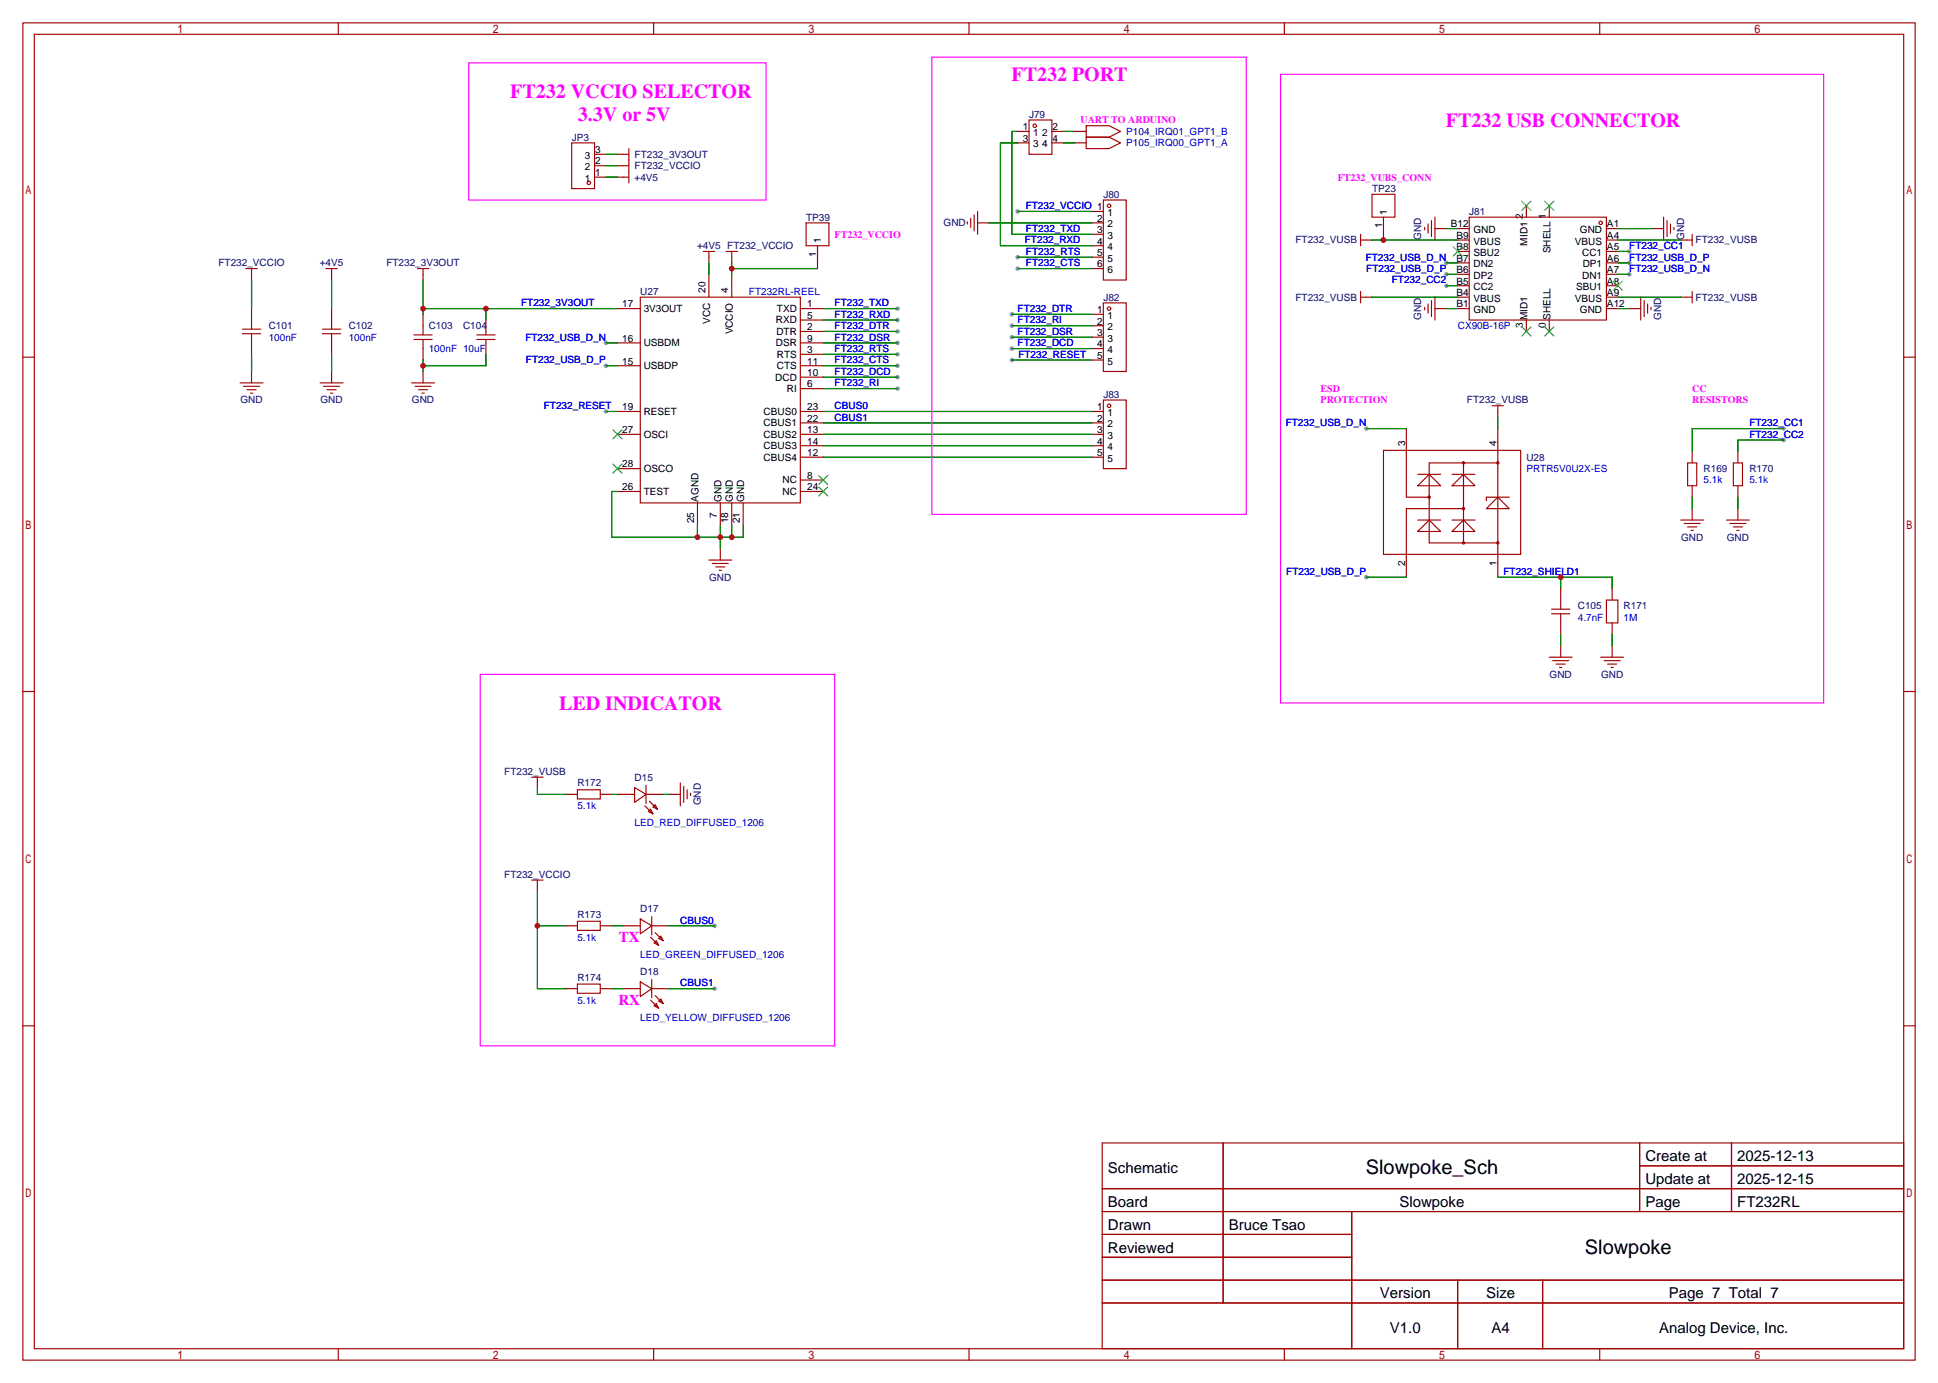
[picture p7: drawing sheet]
<svg xmlns="http://www.w3.org/2000/svg" width="431mm" height="307mm" viewBox="0 0 431 307" stroke-linecap="round" stroke-linejoin="round" font-family="sans-serif">
<g fill="#999">
<circle cx="361.9" cy="55.9" r=".51"/>
<circle cx="361.9" cy="58.4" r=".51"/>
<circle cx="361.9" cy="61" r=".51"/>
<circle cx="321.3" cy="61" r=".51"/>
<circle cx="321.3" cy="58.4" r=".51"/>
<circle cx="321.3" cy="63.5" r=".51"/>
<circle cx="303.5" cy="128.3" r=".51"/>
<circle cx="303.5" cy="95.3" r=".51"/>
<circle cx="396.2" cy="95.2" r=".51"/>
<circle cx="396.2" cy="97.8" r=".51"/>
<circle cx="134.6" cy="81.3" r=".51"/>
<circle cx="134.6" cy="76.2" r=".51"/>
<circle cx="199.4" cy="68.6" r=".51"/>
<circle cx="199.4" cy="71.1" r=".51"/>
<circle cx="199.4" cy="73.7" r=".51"/>
<circle cx="199.4" cy="76.2" r=".51"/>
<circle cx="199.4" cy="78.7" r=".51"/>
<circle cx="199.4" cy="81.3" r=".51"/>
<circle cx="199.4" cy="83.8" r=".51"/>
<circle cx="199.4" cy="86.4" r=".51"/>
<circle cx="226.1" cy="47" r=".51"/>
<circle cx="226.1" cy="57.2" r=".51"/>
<circle cx="226.1" cy="59.7" r=".51"/>
<circle cx="224.8" cy="69.9" r=".51"/>
<circle cx="134.6" cy="91.4" r=".51"/>
<circle cx="224.8" cy="72.4" r=".51"/>
<circle cx="224.8" cy="74.9" r=".51"/>
<circle cx="224.8" cy="77.5" r=".51"/>
<circle cx="224.8" cy="80" r=".51"/>
<circle cx="158.7" cy="205.7" r=".51"/>
<circle cx="158.7" cy="219.7" r=".51"/>
</g>
<g fill="none" stroke="#a10000" stroke-width=".25">
<path d="M5.1 5.1h420.3v297.2h-420.3zM7.6 7.6h415.3v292.1h-415.3zM75.1 5.1v2.5M145.2 5.1v2.5M215.3 5.1v2.5M285.3 5.1v2.5M355.4 5.1v2.5M127 31.8h5.1v10.1h-5.1zM132.1 39.4h2.5M132.1 36.8h2.5M132.1 34.3h2.5M137.2 39.4h2.5"/>
<path d="M137.2 36.8h2.5M137.2 34.3h2.5M139.7 33v7.6M226.1 29.2h2.5M226.1 31.8h2.5M228.6 26.7h5.1v7.6h-5.1zM233.7 29.2h2.5M233.7 31.8h2.5M238.8 29.2h2.5M238.8 31.8h2.5M241.3 27.9h5.1l2.5 1.3-2.5 1.3h-5.1zM241.3 30.5h5.1l2.5 1.3-2.5 1.2h-5.1z"/>
<path d="M54.6 59.7h2.5M55.9 59.7v2.5M72.4 59.7h2.5M73.7 59.7v2.5M92.7 59.7h2.5M94 59.7v2.5M156.2 55.9h2.5M157.5 55.9v2.5M161.3 55.9h2.5M162.6 55.9v2.5M179.1 49.5h5v5.1h-5zM181.6 54.6v5.1"/>
<path d="M214.9 49.3v.5M215.6 48.5v2M216.4 47.8v3.5M217.2 49.5h2.5M217.2 47v5.1M242.6 47h2.5M242.6 49.5h2.5M242.6 52.1h2.5M242.6 54.6h2.5M242.6 57.2h2.5M242.6 59.7h2.5M245.1 44.4h5.1v17.8h-5.1z"/>
<path d="M302.3 53.3h2.5M302.3 52.1v2.5M304.8 43.2h5.1v5.1h-5.1zM307.3 48.3v5M316.5 50.5v.6M317.2 49.8v2M318 49v3.6M318.8 50.8h2.5M318.8 48.3v5M323.8 50.8h2.6M323.8 53.3h2.6M323.8 55.9h2.6"/>
<path d="M323.8 58.4h2.6M326.4 48.3h30.5v22.8h-30.5zM339.1 45.7v2.6M344.2 45.7v2.6M356.9 50.8h2.5M356.9 53.3h2.5M356.9 55.9h2.5M356.9 58.4h2.5M367 50.8h2.6M369.6 48.3v5M370.3 49v3.6M371.1 49.8v2"/>
<path d="M371.9 50.5v.6M373.4 53.3h2.5M375.9 52.1v2.5M5.1 79.4h2.5M53.8 73.2h4.1M53.8 74.2h4.1M55.9 68.6v4.6M55.9 74.2v4.5M71.6 73.2h4.1M71.6 74.2h4.1M73.7 68.6v4.6M73.7 74.2v4.5"/>
<path d="M91.9 75.4h4.1M91.9 74.4h4.1M94 69.8v4.6M94 75.4v4.6M105.9 75.4h4.1M105.9 74.4h4.1M107.9 71.1v3.3M107.9 75.4v3.3M137.2 76.2h5M137.2 68.6h5M142.2 66h35.6v45.8h-35.6zM157.5 61v5"/>
<path d="M162.6 61v5M177.8 71.1h5.1M177.8 76.2h5.1M177.8 68.6h5.1M177.8 73.7h5.1M177.8 78.7h5.1M242.6 69.8h2.5M242.6 72.4h2.5M242.6 74.9h2.5M242.6 77.5h2.5M245.1 67.3h5.1v15.3h-5.1zM302.3 66h2.5"/>
<path d="M302.3 64.8v2.5M316.5 68.3v.5M317.2 67.6v2M318 66.8v3.6M318.8 68.6h2.5M318.8 66v5.1M323.8 68.6h2.6M323.8 61h2.6M323.8 63.5h2.6M323.8 66h2.6M339.1 71.1v2.6M344.2 71.1v2.6"/>
<path d="M356.9 68.6h2.5M356.9 61h2.5M356.9 63.5h2.5M356.9 66h2.5M361.9 68.6h2.6M364.5 66v5.1M365.3 66.8v3.6M366 67.6v2M366.8 68.3v.5M373.4 66h2.5M375.9 64.8v2.5M422.9 79.4h2.5"/>
<path d="M53.3 85.1h5.1M54.1 85.9h3.6M54.9 86.6h2M55.6 87.4h.5M55.9 82.6v2.5M71.1 85.1h5.1M71.9 85.9h3.5M72.6 86.6h2.1M73.4 87.4h.5M73.7 82.6v2.5M91.4 85.1h5.1M92.2 85.9h3.6"/>
<path d="M93 86.6h2M93.7 87.4h.5M94 82.6v2.5M137.2 81.3h5M137.2 96.5h5M137.2 91.4h5M177.8 86.4h5.1M177.8 83.8h5.1M177.8 81.3h5.1M177.8 96.5h5.1M177.8 99.1h5.1M177.8 91.4h5.1"/>
<path d="M177.8 94h5.1M242.6 96.5h2.5M242.6 99.1h2.5M242.6 91.4h2.5M242.6 94h2.5M242.6 80h2.5M245.1 88.9h5.1v15.2h-5.1zM312.4 95.2v15.3h5.1M331.5 90.2h2.5M332.7 90.2v2.5M332.7 95.2v33.1M137.2 109.2h5"/>
<path d="M137.2 104.1h5M154.9 111.8v5M160 111.8v5M162.6 111.8v5M165.1 111.8v5M177.8 109.2h5.1M177.8 106.7h5.1M177.8 101.6h5.1M242.6 101.6h2.5M307.3 100.1h30.5v23.1h-30.5zM315 118.1l2.5-2.5 2.5 2.5zM315 105.4h5"/>
<path d="M315 115.6h5M317.5 105.4l2.5 2.5h-5zM322.6 118.1l2.5-2.5 2.6 2.5zM322.6 105.4h5.1M322.6 115.6h5.1M325.1 113h-12.7v15.3M325.1 105.4l2.6 2.5h-5.1zM325.1 102.9v17.8M332.7 110.5l2.6 2.5h-5.1zM332.7 102.9h-15.2v17.8h15.2M335.3 110.5h-5.1v.8M373.4 115.6h5.1"/>
<path d="M374.1 116.3h3.6M374.9 102.9h2v5.1h-2zM374.9 117.1h2M375.7 117.9h.5M375.9 100.3v2.6M375.9 107.9v2.6M375.9 113v2.6M383.5 115.6h5.1M384.3 116.3h3.6M385.1 102.9h2v5.1h-2zM385.1 117.1h2M385.8 117.9h.5"/>
<path d="M386.1 100.3v2.6M386.1 107.9v2.6M386.1 113v2.6M157.5 124.5h5.1M158.2 125.2h3.6M159 126h2M159.8 126.7h.5M160 121.9v2.6M344.7 136.4h4M344.7 135.4h4M346.7 130.8v4.6M346.7 136.4v4.6"/>
<path d="M356.9 133.3h2.5v5.1h-2.5zM358.1 130.8v2.5M358.1 138.4v2.6M5.1 153.7h2.5M344.2 146h5M344.9 146.8h3.6M345.7 147.6h2M346.5 148.3h.5M346.7 143.5v2.5M355.6 146h5.1M356.4 146.8h3.5M357.1 147.6h2.1"/>
<path d="M357.9 148.3h.5M358.1 143.5v2.5M422.9 153.7h2.5M118.1 172.7h2.5M119.4 172.7v2.6M125.7 176.5h2.6M128.3 175.5h5v2h-5zM133.3 176.5h2.6M137.2 176.5h3.8M141 175l2.5 1.5-2.5 1.8zM143.3 179.1l1.7 1.7M143.5 176.5h3.8"/>
<path d="M143.5 174.5v4.1M144.3 178.1l1.7 1.7M145 179.3l.5-.5 .5 1zM148.6 176.5h2.5M151.1 174v5.1M151.9 174.8v3.5M152.7 175.5v2M153.4 176.3v.5M118.1 195.6h2.5M119.4 195.6v2.5M144 180.3l.5-.5 .5 1zM125.7 219.7h2.6"/>
<path d="M125.7 205.7h2.6M128.3 204.7h5v2.1h-5zM128.3 218.7h5v2h-5zM133.3 219.7h2.6M133.3 205.7h2.6M138.4 219.7h3.8M138.4 205.7h3.8M142.2 218.2l2.6 1.5-2.6 1.8zM142.2 204.2l2.6 1.5-2.6 1.8zM144.5 208.3l1.8 1.8M144.8 219.7h3.8M144.8 203.7v4.1"/>
<path d="M144.8 217.7v4M144.8 205.7h3.8M145.3 209.5l.5-.5 .5 1.1zM145.5 207.3l1.8 1.7M146.3 208.5l.5-.5 .5 1zM5.1 228h2.5M144.5 222.3l1.8 1.7M145.3 223.5l.5-.5 .5 1zM145.5 221.2l1.8 1.8M146.3 222.5l.5-.5 .5 1zM422.9 228h2.5M244.9 254h178v45.7h-178z"/>
<path d="M271.7 254v35.6M364.3 254v15.2M364.3 259.1h58.6M384.7 254v15.2M244.9 264.2h178M244.9 269.2h178M244.9 274.3h55.4M244.9 279.4h55.4M300.3 269.2v30.5M75.1 299.7v2.6M145.2 299.7v2.6M215.3 299.7v2.6"/>
<path d="M244.9 284.5h178M244.9 289.6h178M285.3 299.7v2.6M323.8 284.5v15.2M342.7 284.5v15.2M355.4 299.7v2.6"/>
<circle cx="229.9" cy="27.9" r=".38"/>
<circle cx="130.8" cy="40.6" r=".38"/>
<circle cx="246.4" cy="45.7" r=".38"/>
<circle cx="355.6" cy="49.5" r=".38"/>
<circle cx="246.4" cy="68.6" r=".38"/>
<circle cx="246.4" cy="90.2" r=".38"/>
<circle cx="317.5" cy="110.5" r=".25"/>
<circle cx="325.1" cy="102.9" r=".25"/>
<circle cx="325.1" cy="113" r=".25"/>
<circle cx="332.7" cy="102.9" r=".25"/>
<circle cx="325.1" cy="120.7" r=".25"/>
<circle cx="332.7" cy="120.7" r=".25"/>
</g>
<g fill="none" stroke="#3c3" stroke-width=".25">
<path d="M322.8 54.9l2.1 2M324.9 54.9l-2.1 2M338.1 44.7l2 2M340.1 44.7l-2 2M343.2 44.7l2 2M345.2 44.7l-2 2M338.1 72.6l2 2.1M340.1 72.6l-2 2.1M343.2 72.6l2 2.1M345.2 72.6l-2 2.1M358.4 62.5l2 2M360.4 62.5l-2 2"/>
<path d="M136.1 95.5l2.1 2M138.2 95.5l-2.1 2M136.1 103.1l2.1 2.1M138.2 103.1l-2.1 2.1M181.9 108.2l2 2M181.9 105.7l2 2M183.9 108.2l-2 2M183.9 105.7l-2 2"/>
</g>
<g fill="none" stroke="#008700" stroke-width=".25">
<path d="M134.6 36.8h2.6M134.6 34.3h2.6M134.6 39.4h2.6M226.1 29.2h-1.3v22.9h17.8M226.1 31.8h-3.9v22.8h20.4M236.2 29.2h2.6M236.2 31.8h2.6M157.5 58.4v2.6M162.6 58.4v2.6M162.6 59.7h19M219.7 49.5h22.9M226.1 47h16.5"/>
<path d="M226.1 57.2h16.5M226.1 59.7h16.5M304.8 53.3h19M321.3 50.8h2.5M321.3 58.4h2.5M359.4 50.8h7.6M359.4 53.3h14M359.4 55.9h2.5M359.4 58.4h2.5M55.9 62.2v6.4M55.9 78.7v3.9M73.7 62.2v6.4"/>
<path d="M73.7 78.7v3.9M94 68.6h43.2M94 62.2v7.6M107.9 78.7v2.6h-13.9M107.9 68.6v2.5M134.6 76.2h2.6M182.9 68.6h16.5M182.9 76.2h16.5M182.9 71.1h16.5M182.9 73.7h16.5M182.9 78.7h16.5M224.8 69.8h17.8"/>
<path d="M224.8 72.4h17.8M224.8 74.9h17.8M224.8 77.5h17.8M304.8 66h19M321.3 68.6h2.5M321.3 61h2.5M321.3 63.5h2.5M359.4 68.6h2.5M359.4 61h2.5M359.4 66h14M94 80v2.6M134.6 81.3h2.6"/>
<path d="M134.6 91.4h2.6M182.9 81.3h16.5M182.9 83.8h16.5M182.9 86.4h16.5M182.9 91.4h59.7M182.9 96.5h59.7M182.9 99.1h59.7M182.9 94h59.7M224.8 80h17.8M303.5 95.2h8.9M332.7 92.7v2.5M396.2 95.2h-20.3v5.1"/>
<path d="M396.2 97.8h-10.1v2.5M137.2 109.2h-1.3v10.2h29.2v-2.6M154.9 116.8v2.6M160 116.8v5.1M162.6 116.8v2.6M182.9 101.6h59.7M375.9 110.5v2.5M386.1 110.5v2.5M303.5 128.3h8.9M332.7 128.3h25.4v2.5M346.7 128.3v2.5M346.7 141v2.5"/>
<path d="M358.1 141v2.5M119.4 175.3v1.2h6.3M135.9 176.5h1.3M147.3 176.5h1.3M119.4 198.1v21.6h6.3M119.4 205.7h6.3M135.9 205.7h2.5M135.9 219.7h2.5M148.6 205.7h10.1M148.6 219.7h10.1"/>
</g>
<path d="M104.1 14h66.1v30.5h-66.1zM207 12.7h69.9v101.6h-69.9zM284.5 16.5h120.6v139.7h-120.6zM106.7 149.9h78.7v82.5h-78.7z" fill="none" stroke="#f0f" stroke-width=".25"/>
<g fill="#c00">
<circle cx="160" cy="119.4" r=".63"/>
<circle cx="154.9" cy="119.4" r=".63"/>
<circle cx="162.6" cy="119.4" r=".63"/>
<circle cx="307.3" cy="53.3" r=".63"/>
<circle cx="346.7" cy="128.3" r=".63"/>
<circle cx="94" cy="68.6" r=".63"/>
<circle cx="108" cy="68.6" r=".63"/>
<circle cx="94" cy="81.3" r=".63"/>
<circle cx="162.6" cy="59.7" r=".63"/>
<circle cx="119.4" cy="205.7" r=".63"/>
</g>
<g font-size="4.4" fill="#f0f">
<text x="113.4" y="21.8">FT232 VCCIO SELECTOR</text>
<text x="224.7" y="18">FT232 PORT</text>
<text x="128.4" y="26.9">3.3V or 5V</text>
<text x="321.2" y="28.2">FT232 USB CONNECTOR</text>
<text x="124.2" y="157.7">LED INDICATOR</text>
</g>
<g font-size="4.4">
<text x="303.4" y="260.9">Slowpoke_Sch</text>
<text x="352.1" y="278.7">Slowpoke</text>
</g>
<g font-size="3.3" fill="#f0f">
<text x="137.5" y="209.4">TX</text>
<text x="137.4" y="223.4">RX</text>
</g>
<g font-size="3.3">
<text x="246.1" y="260.6">Schematic</text>
<text x="365.5" y="258.1">Create at</text>
<text x="365.5" y="263.2">Update at</text>
<text x="385.9" y="258.1">2025-12-13</text>
<text x="385.9" y="263.2">2025-12-15</text>
<text x="246.1" y="268.2">Board</text>
<text x="310.9" y="268.2">Slowpoke</text>
<text x="365.5" y="268.2">Page</text>
<text x="385.9" y="268.2">FT232RL</text>
<text x="246.1" y="273.3">Drawn</text>
<text x="273" y="273.3">Bruce Tsao</text>
<text x="246.1" y="278.4">Reviewed</text>
<text x="306.5" y="288.6">Version</text>
<text x="330.1" y="288.6">Size</text>
<text x="370.7" y="288.6">Page 7 Total 7</text>
<text x="308.8" y="296.2">V1.0</text>
<text x="331.4" y="296.2">A4</text>
<text x="368.6" y="296.2">Analog Device, Inc.</text>
</g>
<g font-size="2.2">
<text x="227.2" y="28.9">1</text>
<text x="233.8" y="28.9">2</text>
<text x="129.9" y="35.3">3</text>
<text x="132.2" y="34">3</text>
<text x="227.2" y="31.5">3</text>
<text x="229.5" y="30.2">1</text>
<text x="229.5" y="32.7">3</text>
<text x="231.5" y="32.7">4</text>
<text x="231.5" y="30.2">2</text>
<text x="233.8" y="31.5">4</text>
<text x="129.9" y="40.4">1</text>
<text x="129.9" y="37.8">2</text>
<text x="132.2" y="39.1">1</text>
<text x="132.2" y="36.6">2</text>
<text x="246" y="48">1</text>
<text x="308.1" y="47.8" transform="rotate(-90 308.1 47.8)">1</text>
<text x="243.7" y="49.3">2</text>
<text x="243.7" y="51.8">3</text>
<text x="246" y="50.5">2</text>
<text x="246" y="53.1">3</text>
<text x="307.1" y="50.8" transform="rotate(-90 307.1 50.8)">1</text>
<text x="322.3" y="50.5">B12</text>
<text x="323.5" y="53.1">B9</text>
<text x="327.3" y="51.8">GND</text>
<text x="338.3" y="48.7" transform="rotate(-90 338.3 48.7)">2</text>
<text x="343.4" y="48.7" transform="rotate(-90 343.4 48.7)">1</text>
<text x="351" y="51.8">GND</text>
<text x="357" y="53.1">A4</text>
<text x="357" y="50.5">A1</text>
<text x="181.3" y="57.1" transform="rotate(-90 181.3 57.1)">1</text>
<text x="182.4" y="54.1" transform="rotate(-90 182.4 54.1)">1</text>
<text x="243.7" y="54.3">4</text>
<text x="243.7" y="56.9">5</text>
<text x="243.7" y="59.4">6</text>
<text x="246" y="55.6">4</text>
<text x="246" y="58.1">5</text>
<text x="323.5" y="55.6">B8</text>
<text x="323.5" y="58.1">B7</text>
<text x="327.3" y="54.3">VBUS</text>
<text x="327.3" y="56.9">SBU2</text>
<text x="327.3" y="59.4">DN2</text>
<text x="339.3" y="54.6" transform="rotate(-90 339.3 54.6)">MID1</text>
<text x="344.4" y="56.3" transform="rotate(-90 344.4 56.3)">SHELL</text>
<text x="349.9" y="54.3">VBUS</text>
<text x="351.5" y="56.9">CC1</text>
<text x="351.6" y="59.4">DP1</text>
<text x="357" y="58.1">A6</text>
<text x="357" y="55.6">A5</text>
<text x="156.7" y="65" transform="rotate(-90 156.7 65)">20</text>
<text x="161.8" y="65" transform="rotate(-90 161.8 65)">4</text>
<text x="246" y="60.7">6</text>
<text x="323.5" y="60.7">B6</text>
<text x="323.5" y="63.2">B5</text>
<text x="323.5" y="65.8">B4</text>
<text x="327.3" y="62">DP2</text>
<text x="327.3" y="64.5">CC2</text>
<text x="350.1" y="64.5">SBU1</text>
<text x="351.5" y="62">DN1</text>
<text x="357" y="65.8">A9</text>
<text x="357" y="63.2">A8</text>
<text x="357" y="60.7">A7</text>
<text x="138.2" y="68.3">17</text>
<text x="143" y="69.3">3V3OUT</text>
<text x="157.7" y="72" transform="rotate(-90 157.7 72)">VCC</text>
<text x="172.3" y="71.9">RXD</text>
<text x="172.6" y="69.3">TXD</text>
<text x="179.3" y="70.8">5</text>
<text x="179.3" y="68.3">1</text>
<text x="243.7" y="69.6">1</text>
<text x="246" y="70.8">1</text>
<text x="323.5" y="68.3">B1</text>
<text x="327.3" y="67">VBUS</text>
<text x="327.3" y="69.6">GND</text>
<text x="339.3" y="71.1" transform="rotate(-90 339.3 71.1)">MID1</text>
<text x="344.4" y="71.1" transform="rotate(-90 344.4 71.1)">SHELL</text>
<text x="349.9" y="67">VBUS</text>
<text x="351" y="69.6">GND</text>
<text x="357" y="68.3">A12</text>
<text x="138.2" y="75.9">16</text>
<text x="143" y="76.9">USBDM</text>
<text x="162.8" y="74.3" transform="rotate(-90 162.8 74.3)">VCCIO</text>
<text x="172.3" y="76.9">DSR</text>
<text x="172.5" y="74.4">DTR</text>
<text x="179.3" y="75.9">9</text>
<text x="179.3" y="73.4">2</text>
<text x="243.7" y="72.1">2</text>
<text x="243.7" y="74.7">3</text>
<text x="243.7" y="77.2">4</text>
<text x="246" y="73.4">2</text>
<text x="246" y="75.9">3</text>
<text x="338.3" y="72.8" transform="rotate(-90 338.3 72.8)">3</text>
<text x="343.4" y="72.8" transform="rotate(-90 343.4 72.8)">0</text>
<text x="138.2" y="81">15</text>
<text x="143" y="82">USBDP</text>
<text x="172.6" y="82">CTS</text>
<text x="172.6" y="79.5">RTS</text>
<text x="179.3" y="83.5">10</text>
<text x="179.3" y="81">11</text>
<text x="179.3" y="78.5">3</text>
<text x="243.7" y="79.7">5</text>
<text x="246" y="78.5">4</text>
<text x="246" y="81">5</text>
<text x="172.2" y="84.6">DCD</text>
<text x="174.8" y="87.1">RI</text>
<text x="179.3" y="86.1">6</text>
<text x="138.2" y="91.2">19</text>
<text x="143" y="92.2">RESET</text>
<text x="169.6" y="94.7">CBUS1</text>
<text x="169.6" y="92.2">CBUS0</text>
<text x="179.3" y="93.7">22</text>
<text x="179.3" y="91.2">23</text>
<text x="243.7" y="91.2">1</text>
<text x="243.7" y="93.7">2</text>
<text x="246" y="92.4">1</text>
<text x="246" y="95">2</text>
<text x="138.2" y="96.2">27</text>
<text x="143" y="97.3">OSCI</text>
<text x="169.6" y="97.3">CBUS2</text>
<text x="169.6" y="99.8">CBUS3</text>
<text x="179.3" y="101.3">12</text>
<text x="179.3" y="96.2">13</text>
<text x="179.3" y="98.8">14</text>
<text x="243.7" y="96.2">3</text>
<text x="243.7" y="98.8">4</text>
<text x="243.7" y="101.3">5</text>
<text x="246" y="97.5">3</text>
<text x="246" y="100.1">4</text>
<text x="312.1" y="99.1" transform="rotate(-90 312.1 99.1)">3</text>
<text x="332.5" y="99.1" transform="rotate(-90 332.5 99.1)">4</text>
<text x="138.2" y="103.9">28</text>
<text x="143" y="104.9">OSCO</text>
<text x="169.6" y="102.3">CBUS4</text>
<text x="173.8" y="107.4">NC</text>
<text x="179.3" y="106.4">8</text>
<text x="246" y="102.6">5</text>
<text x="138.2" y="108.9">26</text>
<text x="143" y="110">TEST</text>
<text x="155.2" y="111.5" transform="rotate(-90 155.2 111.5)">AGND</text>
<text x="160.3" y="111.5" transform="rotate(-90 160.3 111.5)">GND</text>
<text x="162.8" y="111.5" transform="rotate(-90 162.8 111.5)">GND</text>
<text x="165.4" y="111.5" transform="rotate(-90 165.4 111.5)">GND</text>
<text x="173.8" y="110">NC</text>
<text x="179.3" y="108.9">24</text>
<text x="154.2" y="116.2" transform="rotate(-90 154.2 116.2)">25</text>
<text x="159.3" y="115" transform="rotate(-90 159.3 115)">7</text>
<text x="161.8" y="116.2" transform="rotate(-90 161.8 116.2)">18</text>
<text x="164.3" y="116.2" transform="rotate(-90 164.3 116.2)">21</text>
<text x="312.1" y="125.7" transform="rotate(-90 312.1 125.7)">2</text>
<text x="332.5" y="125.7" transform="rotate(-90 332.5 125.7)">1</text>
</g>
<g font-size="2.2" fill="#000080">
<text x="228.6" y="26.2">J79</text>
<text x="127" y="31.2">JP3</text>
<text x="141" y="35.1">FT232_3V3OUT</text>
<text x="141" y="37.6">FT232_VCCIO</text>
<text x="141" y="40.1">+4V5</text>
<text x="245.1" y="43.9">J80</text>
<text x="304.8" y="42.7">TP23</text>
<text x="326.4" y="47.8">J81</text>
<text x="179.1" y="49">TP39</text>
<text x="209.6" y="50.3">GND</text>
<text x="315.7" y="53.3" transform="rotate(-90 315.7 53.3)">GND</text>
<text x="374.1" y="53.3" transform="rotate(-90 374.1 53.3)">GND</text>
<text x="48.5" y="59.2">FT232_VCCIO</text>
<text x="71" y="59.2">+4V5</text>
<text x="85.8" y="59.2">FT232_3V3OUT</text>
<text x="154.9" y="55.4">+4V5 FT232_VCCIO</text>
<text x="287.8" y="54.1">FT232_VUSB</text>
<text x="376.7" y="54.1">FT232_VUSB</text>
<text x="142.2" y="65.5">U27</text>
<text x="245.1" y="66.8">J82</text>
<text x="287.8" y="66.8">FT232_VUSB</text>
<text x="315.7" y="71" transform="rotate(-90 315.7 71)">GND</text>
<text x="369.1" y="71" transform="rotate(-90 369.1 71)">GND</text>
<text x="376.7" y="66.8">FT232_VUSB</text>
<text x="59.7" y="73.2">C101</text>
<text x="77.5" y="73.2">C102</text>
<text x="95.2" y="73.2">C103</text>
<text x="102.9" y="73.2">C104</text>
<text x="53.4" y="89.7">GND</text>
<text x="71.2" y="89.7">GND</text>
<text x="91.5" y="89.7">GND</text>
<text x="245.1" y="88.4">J83</text>
<text x="325.9" y="89.7">FT232_VUSB</text>
<text x="339.1" y="102.4">U28</text>
<text x="378.5" y="104.9">R169</text>
<text x="388.6" y="104.9">R170</text>
<text x="373.5" y="120.1">GND</text>
<text x="383.6" y="120.1">GND</text>
<text x="157.6" y="129">GND</text>
<text x="350.5" y="135.4">C105</text>
<text x="360.7" y="135.4">R171</text>
<text x="344.2" y="150.6">GND</text>
<text x="355.7" y="150.6">GND</text>
<text x="112" y="172.2">FT232_VUSB</text>
<text x="141" y="173.5">D15</text>
<text x="128.3" y="174.8">R172</text>
<text x="155.7" y="179" transform="rotate(-90 155.7 179)">GND</text>
<text x="112" y="195.1">FT232_VCCIO</text>
<text x="128.3" y="204">R173</text>
<text x="142.2" y="202.7">D17</text>
<text x="128.3" y="217.9">R174</text>
<text x="142.2" y="216.7">D18</text>
</g>
<g font-size="2.2" fill="#f0f">
<text x="240" y="27.4">UART TO ARDUINO</text>
<text x="297.2" y="40.1">FT232_VUBS_CONN</text>
<text x="185.4" y="52.8">FT232_VCCIO</text>
<text x="293.4" y="87.1">ESD</text>
<text x="293.4" y="89.7">PROTECTION</text>
<text x="375.9" y="87.1">CC</text>
<text x="375.9" y="89.7">RESISTORS</text>
</g>
<g font-size="2.2" fill="#00f">
<text x="250.2" y="30">P104_IRQ01_GPT1_B</text>
<text x="250.2" y="32.5">P105_IRQ00_GPT1_A</text>
<text x="227.9" y="46.5">FT232_VCCIO 1</text>
<text x="227.9" y="51.6">FT232_TXD</text>
<text x="227.7" y="54.1">FT232_RXD</text>
<text x="227.9" y="56.6">FT232_RTS</text>
<text x="227.9" y="59.2">FT232_CTS</text>
<text x="303.4" y="57.9">FT232_USB_D_N</text>
<text x="361.9" y="55.4">FT232_CC1</text>
<text x="361.9" y="57.9">FT232_USB_D_P</text>
<text x="166.4" y="65.5">FT232RL-REEL</text>
<text x="303.5" y="60.5">FT232_USB_D_P</text>
<text x="309.2" y="63">FT232_CC2</text>
<text x="361.9" y="60.5">FT232_USB_D_N</text>
<text x="115.8" y="68.1">FT232_3V3OUT</text>
<text x="185.4" y="68.1">FT232_TXD</text>
<text x="185.4" y="70.6">FT232_RXD</text>
<text x="226.1" y="69.3">FT232_DTR</text>
<text x="226.1" y="71.9">FT232_RI</text>
<text x="59.7" y="75.7">100nF</text>
<text x="77.5" y="75.7">100nF</text>
<text x="116.7" y="75.7">FT232_USB_D_N</text>
<text x="185.4" y="73.2">FT232_DTR</text>
<text x="185.4" y="75.7">FT232_DSR</text>
<text x="226.1" y="74.4">FT232_DSR</text>
<text x="226.1" y="77">FT232_DCD</text>
<text x="323.8" y="73.2">CX90B-16P</text>
<text x="95.2" y="78.2">100nF 10uF</text>
<text x="116.8" y="80.8">FT232_USB_D_P</text>
<text x="185.4" y="78.2">FT232_RTS</text>
<text x="185.4" y="80.8">FT232_CTS</text>
<text x="185.4" y="83.3">FT232_DCD</text>
<text x="226.2" y="79.5">FT232_RESET</text>
<text x="185.4" y="85.9">FT232_RI</text>
<text x="120.8" y="90.9">FT232_RESET</text>
<text x="185.4" y="93.5">CBUS1</text>
<text x="185.4" y="90.9">CBUS0</text>
<text x="285.6" y="94.7">FT232_USB_D_N</text>
<text x="388.6" y="94.7">FT232_CC1</text>
<text x="388.6" y="97.3">FT232_CC2</text>
<text x="339.1" y="104.9">PRTR5V0U2X-ES</text>
<text x="378.5" y="107.4">5.1k</text>
<text x="388.6" y="107.4">5.1k</text>
<text x="285.7" y="127.8">FT232_USB_D_P</text>
<text x="334" y="127.8">FT232_SHIELD1</text>
<text x="350.5" y="137.9">4.7nF</text>
<text x="360.7" y="137.9">1M</text>
<text x="128.3" y="179.8">5.1k</text>
<text x="141" y="183.6">LED_RED_DIFFUSED_1206</text>
<text x="128.3" y="209">5.1k</text>
<text x="151.1" y="205.2">CBUS0</text>
<text x="142.2" y="212.9">LED_GREEN_DIFFUSED_1206</text>
<text x="151.1" y="219.2">CBUS1</text>
<text x="128.3" y="223">5.1k</text>
<text x="142.2" y="226.8">LED_YELLOW_DIFFUSED_1206</text>
</g>
</svg>
